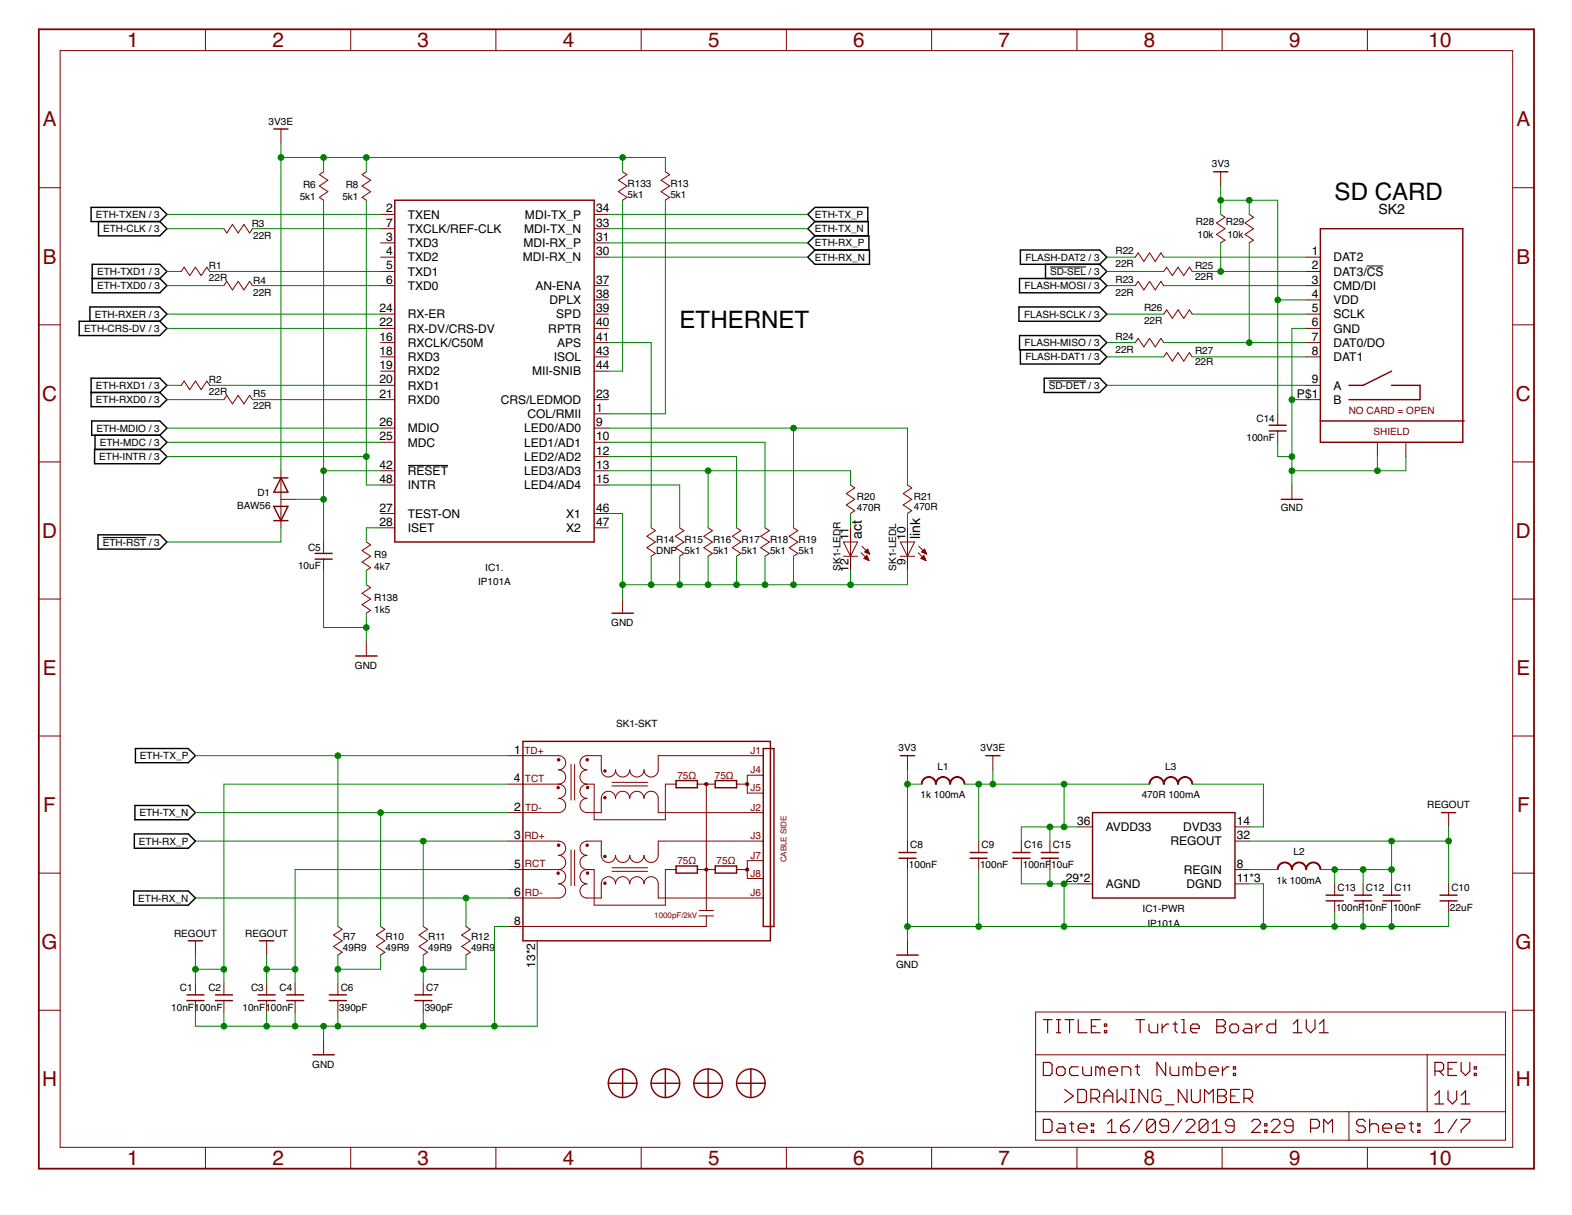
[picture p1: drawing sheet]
<svg xmlns="http://www.w3.org/2000/svg" width="279mm" height="216mm" viewBox="0 0 279 216" stroke-linecap="round" stroke-linejoin="round" font-family="sans-serif">
<path d="M186.6 47.4h6.4M242.9 47.3h3M186.4 67.7h6.6M18.3 95.5h7.7M72.5 82.7h7.1" fill="none" stroke="#000" stroke-width=".18"/>
<g fill="none" stroke="#000" stroke-width=".25">
<path d="M16.2 36.9h12.2l1.3 1.2-1.3 1.3h-12.2zM17.5 39.4v2.5h10.9l1.3-1.3-1.3-1.2M144.8 39.4l-1.2-1.3 1.2-1.2h9.4v2.5M144.8 39.4h9.5v2.5M144.8 39.4l-1.2 1.2 1.2 1.3M14.1 57.1h14.3l1.3 1.3-1.3 1.2h-14.3zM16 57.1v-2.6h12.4l1.3 1.3-1.3 1.3M16.4 47h12l1.3 1.2-1.3 1.3 1.3 1.3-1.3 1.2h-12zM16.4 49.5h12M143.6 45.7l1.2-1.3h9.7v2.6h-9.7zM144.8 41.9h9.6v2.5M144.8 41.9l-1.2 1.3 1.2 1.2"/>
<path d="M181.1 54.5h14.4l1.2 1.3-1.2 1.3h-14.4zM181.2 49.5h14.3l1.2 1.3-1.2 1.2h-14.3zM181.2 59.6h14.3l1.2 1.3-1.2 1.2h-14.3zM181.4 44.4h14.1l1.2 1.3-1.2 1.3h-14.1zM185.8 47v2.5M195.5 47l1.2 1.2-1.2 1.3M16.2 67.2h12.2l1.3 1.3-1.3 1.2 1.3 1.3-1.3 1.3h-12.2zM16.2 69.7h12.2M16.3 74.8h12.1l1.3 1.3-1.3 1.2h-12.1zM16.8 79.9h11.6l1.3 1.2-1.3 1.3h-11.6zM16.9 77.3v2.6M28.4 77.3l1.3 1.3-1.3 1.3"/>
<path d="M181.4 62.1v2.6h14.1l1.2-1.3-1.2-1.3M185.6 67.2h9.9l1.2 1.3-1.2 1.2h-9.9zM17.4 95h11l1.3 1.3-1.3 1.3h-11zM24.1 133h9.4l1.2 1.3-1.2 1.2h-9.4zM23.8 158.3h9.7l1.2 1.3-1.2 1.2h-9.7zM23.9 148.2h9.6l1.2 1.3-1.2 1.2h-9.6zM24 143.1h9.5l1.2 1.3-1.2 1.3h-9.5z"/>
</g>
<path d="M6.9 5.2h265.7v202.5h-265.7z" fill="none" stroke="#800000" stroke-width=".32"/>
<g fill="none" stroke="#800000" stroke-width=".18">
<path d="M10.7 9h258.2v194.9h-258.2zM36.5 5.2v3.8M62.3 5.2v3.8M88.1 5.2v3.8M114 5.2v3.8M139.8 5.2v3.8M165.6 5.2v3.8M191.4 5.2v3.8M217.2 5.2v3.8M243 5.2v3.8M6.9 33.4h3.8M49.9 22.9v2.6"/>
<path d="M57.5 30.5l-.7 .5 1.5 1-1.5 1 1.5 1.1-1.5 1 .7 .5M65.1 30.5l-.8 .5 1.6 1-1.6 1 1.6 1.1-1.6 1 .8 .5M67.6 38.1h2.6M105.6 38.1h2.5M110.7 30.5l.7 .5-1.5 1 1.5 1-1.5 1.1 1.5 1-.7 .5M118.3 30.5l.7 .5-1.5 1 1.5 1-1.5 1.1 1.5 1-.7 .5M217 38.1l.7 .5-1.5 1 1.5 1-1.5 1.1 1.5 1-.7 .5M217 30.5v2.5M222 38.1l.8 .5-1.5 1 1.5 1-1.5 1.1 1.5 1-.8 .5M268.9 33.4h3.7M6.9 57.7h3.8M32.2 48.2l.5-.7 1 1.5 1-1.5 1.1 1.5 1-1.5 .5 .7"/>
<path d="M39.8 50.8l.5-.8 1 1.5 1-1.5 1 1.5 1.1-1.5 .5 .8M39.8 40.6l.5 .8 1-1.5 1 1.5 1-1.5 1.1 1.5 .5-.8M67.6 40.6h2.6M67.6 43.2h2.6M67.6 45.7h2.6M67.6 48.2h2.6M67.6 50.8h2.6M67.6 55.8h2.6M67.6 58.4h2.6M105.6 40.6h2.5M105.6 43.2h2.5M105.6 45.7h2.5"/>
<path d="M105.6 50.8h2.5M105.6 55.8h2.5M105.6 58.4h2.5M105.6 53.3h2.5M201.8 50.8l.5-.8 1 1.5 1-1.5 1 1.5 1-1.5 .5 .8M201.8 45.7l.5-.8 1 1.6 1-1.6 1 1.6 1-1.6 .5 .8M206.8 48.2l.5-.7 1.1 1.5 1-1.5 1 1.5 1-1.5 .5 .7M206.8 55.8l.5-.7 1.1 1.5 1-1.5 1 1.5 1-1.5 .5 .7M232.2 45.7h2.5M232.2 48.2h2.5M232.2 50.8h2.5M232.2 55.8h2.5"/>
<path d="M232.2 58.4h2.5M232.2 53.3h2.5M268.9 57.7h3.7M32.2 68.5l.5-.8 1 1.5 1-1.5 1.1 1.5 1-1.5 .5 .8M39.8 71l.5-.7 1 1.5 1-1.5 1 1.5 1.1-1.5 .5 .7M67.6 60.9h2.6M67.6 63.4h2.6M67.6 66h2.6M67.6 68.5h2.6M67.6 71h2.6M67.6 76.1h2.6M67.6 78.6h2.6"/>
<path d="M105.6 60.9h2.5M105.6 63.4h2.5M105.6 66h2.5M105.6 71h2.5M105.6 76.1h2.5M105.6 78.6h2.5M105.6 73.5h2.5M201.8 60.9l.5-.8 1 1.5 1-1.5 1 1.5 1-1.5 .5 .8M206.8 63.4l.5-.7 1.1 1.5 1-1.5 1 1.5 1-1.5 .5 .7M227.1 73.5v2.1M227.1 76.6v2M232.2 60.9h2.5"/>
<path d="M232.2 63.4h2.5M232.2 68.5h2.5M232.2 71h2.5M244.8 78.6v2.5M249.9 78.6v2.5M6.9 82.1h3.8M49.9 83.7v10.1M49.9 88.7h2.6M57.5 96.3v2M57.5 99.4v2M65.1 96.3l.8 .5-1.6 1 1.6 1-1.6 1.1 1.6 1-.8 .5M67.6 91.2h2.6"/>
<path d="M67.6 93.8h2.6M67.6 86.2h2.6M67.6 83.7h2.6M105.6 91.2h2.5M105.6 93.8h2.5M105.6 86.2h2.5M105.6 81.1h2.5M105.6 83.7h2.5M115.7 93.8l.8 .5-1.5 1 1.5 1-1.5 1 1.5 1-.8 .5M120.8 93.8l.8 .5-1.6 1 1.6 1-1.6 1 1.6 1-.8 .5M125.9 93.8l.7 .5-1.5 1 1.5 1-1.5 1 1.5 1-.7 .5M130.9 93.8l.8 .5-1.5 1 1.5 1-1.5 1 1.5 1-.8 .5"/>
<path d="M136 93.8l.7 .5-1.5 1 1.5 1-1.5 1 1.5 1-.7 .5M141 93.8l.8 .5-1.5 1 1.5 1-1.5 1 1.5 1-.8 .5M149.9 96.3h2.5l-1.2 2.5zM149.9 98.8h2.5M151.2 86.2l.7 .5-1.5 1 1.5 1-1.5 1 1.5 1-.7 .5M151.2 93.8v7.6M153.1 98.2l1.4 1.4M153.2 97.1l1.4 1.4M153.6 99.2h.7M153.6 99.2l.9 .4M153.7 99.1h.5M153.7 98.1l.5-.5 .4 .9z"/>
<path d="M153.8 98h.6M153.8 98.1h.6M153.8 99h.4M153.8 99.3h.5M153.9 97.9h.4M153.9 98.9h.2M154 97.8h.3M154.1 98.7h.1M154.1 98.7l.4 .9M154.1 98.7l-.5 .5M154.1 98.3h.4M154.1 97.7h.1"/>
<path d="M154.1 99.5h.3M154.4 98.4h.1M154.4 99.6h.1M160 96.3h2.6l-1.3 2.5zM160 98.8h2.6M161.3 93.8v7.6M161.3 86.2l.8 .5-1.6 1 1.6 1-1.6 1 1.6 1-.8 .5M163.2 98.2l1.4 1.4M163.3 97.1l1.4 1.4M163.7 99.2l.9 .4M163.7 99.2h.7M163.8 98.1l.5-.5 .4 .9z"/>
<path d="M163.8 99.1h.6M163.9 98h.6M163.9 98.1h.7M163.9 99h.4M164 99.3h.5M164 97.9h.5M164.1 98.9h.2M164.1 97.8h.3M164.2 98.7h.1M164.2 98.7l.4 .9M164.2 98.7l-.5 .5M164.2 98.3h.4"/>
<path d="M164.3 97.7h.1M164.3 99.5h.2M164.5 98.4h.2M164.5 99.6h.1M229.6 86.2v2.5M268.9 82.1h3.7M6.9 106.4h3.8M65.1 114v2.6M65.1 103.9l.8 .5-1.6 1 1.6 1-1.6 1 1.6 1.1-.8 .5M110.7 106.4v2.6M268.9 106.4h3.7M6.9 130.8h3.8"/>
<path d="M90.4 139.3h2.5M90.4 134.3h8.9a1.26 1.26 0 0 1 1.3 1.2 1.26 1.26 0 0 1-1.3 1.3 1.27 1.27 0 0 1 1.3 1.3 1.27 1.27 0 0 1-1.3 1.2M92.9 139.3h6.4M99.3 139.3a1.26 1.26 0 0 1 1.3 1.3 1.26 1.26 0 0 1-1.3 1.3 1.27 1.27 0 0 1 1.3 1.2 1.27 1.27 0 0 1-1.3 1.3h-8.9M101.5 135.8v6.4M102.1 135.8v6.4M104.3 139.3a1.26 1.26 0 0 0-1.2 1.3 1.26 1.26 0 0 0 1.2 1.3 1.27 1.27 0 0 0-1.2 1.2 1.27 1.27 0 0 0 1.2 1.3h2.6v-2.5a1.27 1.27 0 0 1 1.2-1.3 1.27 1.27 0 0 1 1.3 1.3 1.26 1.26 0 0 1 1.3-1.3 1.26 1.26 0 0 1 1.2 1.3 1.27 1.27 0 0 1 1.3-1.3 1.27 1.27 0 0 1 1.3 1.3 1.26 1.26 0 0 1 1.2-1.3 1.26 1.26 0 0 1 1.3 1.3v2.5h18.7M104.3 139.3h1.3v6.4h12.7v-6.4h1.9M108.8 139h6.3M108.8 139.7h6.3M124 139.3h3.1M125.5 139.3v15.2"/>
<path d="M130.9 139.3h1.9M135.7 134.3h-18.7v2.5a1.26 1.26 0 0 1-1.3 1.3 1.26 1.26 0 0 1-1.2-1.3 1.27 1.27 0 0 1-1.3 1.3 1.27 1.27 0 0 1-1.3-1.3 1.26 1.26 0 0 1-1.2 1.3 1.26 1.26 0 0 1-1.3-1.3 1.27 1.27 0 0 1-1.3 1.3 1.27 1.27 0 0 1-1.2-1.3v-2.5h-2.6a1.26 1.26 0 0 0-1.2 1.2 1.26 1.26 0 0 0 1.2 1.3 1.27 1.27 0 0 0-1.2 1.3 1.27 1.27 0 0 0 1.2 1.2M135.7 137.8h-2.9v3.1h2.9M161.3 134.3v2.5M176.5 134.3v2.5M268.9 130.8h3.7M6.9 155.2h3.8M90.4 149.5h8.9a1.27 1.27 0 0 1 1.3 1.2 1.27 1.27 0 0 1-1.3 1.3 1.26 1.26 0 0 1 1.3 1.3 1.26 1.26 0 0 1-1.3 1.2M90.4 154.5h8.9M99.3 154.5a1.27 1.27 0 0 1 1.3 1.3 1.27 1.27 0 0 1-1.3 1.3 1.26 1.26 0 0 1 1.3 1.2 1.26 1.26 0 0 1-1.3 1.3h-8.9M101.5 151v6.4M102.1 151v6.4"/>
<path d="M104.3 154.5a1.27 1.27 0 0 0-1.2 1.3 1.27 1.27 0 0 0 1.2 1.3 1.26 1.26 0 0 0-1.2 1.2 1.26 1.26 0 0 0 1.2 1.3h2.6v-2.5a1.27 1.27 0 0 1 1.2-1.3 1.27 1.27 0 0 1 1.3 1.3 1.26 1.26 0 0 1 1.3-1.3 1.26 1.26 0 0 1 1.2 1.3 1.27 1.27 0 0 1 1.3-1.3 1.27 1.27 0 0 1 1.3 1.3 1.26 1.26 0 0 1 1.2-1.3 1.26 1.26 0 0 1 1.3 1.3v2.5h18.7M104.3 154.5h1.3v6.3h12.7v-6.3h1.9M108.8 154.2h6.3M108.8 154.8h6.3M124 154.5h3.1M125.5 154.8v7M130.9 154.5h1.9M135.7 149.5h-18.7v2.5a1.26 1.26 0 0 1-1.3 1.3 1.26 1.26 0 0 1-1.2-1.3 1.27 1.27 0 0 1-1.3 1.3 1.27 1.27 0 0 1-1.3-1.3 1.26 1.26 0 0 1-1.2 1.3 1.26 1.26 0 0 1-1.3-1.3 1.27 1.27 0 0 1-1.3 1.3 1.27 1.27 0 0 1-1.2-1.3v-2.5h-2.6a1.27 1.27 0 0 0-1.2 1.2 1.27 1.27 0 0 0 1.2 1.3 1.26 1.26 0 0 0-1.2 1.3 1.26 1.26 0 0 0 1.2 1.2M135.7 152.9h-2.9v3.2h2.9M161.3 149.5v2M161.3 152.5v2M173.9 149.5v2"/>
<path d="M173.9 152.5v2M181.5 149.5v2M181.5 152.5v2M186.6 149.5v2M186.6 152.5v2M191.7 157.1h2.5M191.7 146.9h2.5M219.5 157.1h2.5M219.5 146.9h2.5M219.5 149.5h2.5M219.5 154.5h2.5M237.2 157.1v2"/>
<path d="M242.3 157.1v2M247.3 157.1v2M257.5 144.4v2.5M257.5 157.1v2M268.9 155.2h3.7M6.9 179.5h3.8M34.7 167.2v2.5M34.7 174.8v2M34.7 177.8v2M39.8 174.8v2M39.8 177.8v2M47.4 167.2v2.5"/>
<path d="M47.4 174.8v2M47.4 177.8v2M52.5 174.8v2M52.5 177.8v2M60 164.6l.8 .5-1.5 1.1 1.5 1-1.5 1 1.5 1-.8 .5M60 174.8v2M60 177.8v2M67.6 164.6l.8 .5-1.5 1.1 1.5 1-1.5 1 1.5 1-.8 .5M75.2 164.6l.8 .5-1.5 1.1 1.5 1-1.5 1 1.5 1-.8 .5M75.2 174.8v2M75.2 177.8v2M82.8 164.6l.8 .5-1.5 1.1 1.5 1-1.5 1 1.5 1-.8 .5"/>
<path d="M95.5 167.2v2.5M124.3 161.8h2.5M124.3 162.8h2.5M125.5 162.8v1.8h-35.1M161.3 167.2v2.5M184.1 179.8h83.5v22.8h-83.5zM237.2 160.1v2M242.3 160.1v2M247.3 160.1v2M257.5 160.1v2M268.9 179.5h3.7M57.5 184.9v2.5"/>
<path d="M184.1 187.4h83.5M184.1 197.5h83.5M239.8 197.5v5.1M253.7 187.4v10.1M36.5 203.9v3.8M62.3 203.9v3.8M88.1 203.9v3.8M114 203.9v3.8M139.8 203.9v3.8M165.6 203.9v3.8M191.4 203.9v3.8M217.2 203.9v3.8"/>
<path d="M243 203.9v3.8"/>
</g>
<g fill="none" stroke="#800000" stroke-width=".21">
<path d="M185.4 188.8h1.2l.4 .4v1.5l-.4 .4h-1.2zM185.4 198.9h1.2l.4 .4v1.6l-.4 .3h-1.2zM185.4 181.2h1.6M186.2 181.2v2.3M187.8 189.9l.4-.3h.7l.4 .3v.8l-.4 .4h-.7l-.4-.4zM187.8 181.2h.7M187.8 183.5h.7M188.2 199.7h.7l.4 .4v1.1h-1.1l-.4-.3 .4-.4h1.1M188.2 181.2v2.3M189.2 193.6l1.6 1.2-1.6 1.1M189.3 181.2h1.6M190.1 199.7h.8"/>
<path d="M190.1 181.2v2.3M190.5 199.3v1.6l.4 .3M191.6 193.6h1.1l.4 .4v1.5l-.4 .4h-1.1zM191.6 181.2v2.3h1.6M191.6 189.6h-1.1l-.4 .3v.8l.4 .4h1.1M192.4 189.6v1.1l.4 .4h1.2v-1.5M193.9 195.2h1.2l.3-.4v-.8l-.3-.4h-1.2v2.3M194 199.7h.4v.4h-.4zM194 182.4h.8M194.7 195.2l.7 .7M195.5 181.2h-1.5v2.3h1.5M195.5 189.9l-.4-.3h-.3v1.5"/>
<path d="M195.5 189.9l.4-.3 .4 .3v1.2M195.5 189.9v1.2M196.2 195.9v-1.5l.8-.8 .8 .8v1.5M196.2 194.8h1.6M196.3 183.1h.4v.4h-.4zM196.3 182h.4v.4h-.4zM196.8 199.7l.8-.8v2.3M197.1 190.3h1.5v-.4l-.4-.3h-.7l-.4 .3v.8l.4 .4h.7M198.5 193.6v2.3l.8-.7 .8 .7v-2.3M199.4 191.1v-1.5h1.2l.4 .3v1.2M200.7 198.9l-.8 .4-.7 .8M200.9 195.9h.8"/>
<path d="M200.9 193.6h.8M201.3 193.6v2.3M201.7 189.6h.8M201.9 181.2h1.5M202.1 189.2v1.5l.4 .4M202.6 181.2v2.3M203 198.9l-1.5 2.3M204 193.6v2.3l-1.6-2.3v2.3M204.2 182v1.1l.4 .4h1.2v-1.5M205.4 199.3v1.6l-.4 .3h-.8l-.4-.3M205.4 199.3l-.4-.4h-.8l-.4 .4v1.6M205.4 199.3l-1.6 1.6"/>
<path d="M206.3 194l-.4-.4h-.8l-.3 .4v1.5l.3 .4h.8l.4-.4v-.7h-.8M206.5 182v1.5M207.1 196.3h1.5M207.2 188.8v2.3l-1.6-2.3v2.3M207.7 182h-.4l-.8 .8M208 189.6v1.1l.3 .4h1.2v-1.5M208.5 182h.8M208.9 181.6v1.5l.4 .4M210 198.9l-1.5 2.3M210 181.2h.4v2.3M210 183.5h.8M210.8 199.3l.4-.4h.8l.4 .4v.4l-1.6 1.5h1.6"/>
<path d="M211 193.6v2.3l-1.6-2.3v2.3M211.1 189.9l-.4-.3h-.4v1.5M211.1 189.9v1.2M211.1 189.9l.4-.3 .3 .3v1.2M211.6 182.8h1.5v-.4l-.3-.4h-.8l-.4 .4v.7l.4 .4h.8M211.8 193.6v1.9l.4 .4h.7l.4-.4v-1.9M212.6 188.8v2.3h1.2l.4-.4v-.8l-.4-.3h-1.2M214.1 195.9v-2.3l.8 .8 .7-.8v2.3M214.7 199.3v1.6l-.4 .3h-.8l-.4-.3M214.7 199.3l-.4-.4h-.8l-.4 .4v1.6M214.7 199.3l-1.6 1.6M214.9 190.3h1.6v-.4l-.4-.3h-.8l-.4 .3v.8l.4 .4h.8"/>
<path d="M215.5 199.7l.7-.8v2.3M216.3 181.2h1.1l.4 .4v.4l-.4 .4 .4 .4v.3l-.4 .4h-1.1zM216.3 182.4h1.1M216.4 193.6h1.2l.4 .4v.4l-.4 .4 .4 .4v.3l-.4 .4h-1.2zM216.4 194.8h1.2M217.3 189.6v1.5M218.4 189.6h-.3l-.8 .7M218.6 182.4l.4-.4h.8l.3 .4v.7l-.3 .4h-.8l-.4-.4zM218.7 194.8h.8M219.2 190.7h.4v.4h-.4zM219.2 189.6h.4v.3h-.4zM220.3 193.6h-1.6v2.3h1.6"/>
<path d="M221.1 195.2h1.1l.4-.4v-.8l-.4-.4h-1.1v2.3M221.3 182h.8l.4 .4v1.1h-1.2l-.4-.4 .4-.3h1.2M221.8 195.2l.8 .7M222.5 199.3l.3-.4h.8l.4 .4v.4l-1.5 1.5h1.5M223.2 182v1.5M224.4 182h-.4l-.8 .8M224.8 199.7h.4v.4h-.4zM226 199.3l.3-.4h.8l.4 .4v.4l-1.5 1.5h1.5M226.7 181.2v2.3h-1.1l-.4-.4v-.7l.4-.4h1.1M229.8 183.5h1.6M229.8 182l.8-.8v2.3M232.2 181.2v1.6l.8 .7 .7-.7v-1.6"/>
<path d="M234.5 182l.8-.8v2.3M234.5 183.5h1.6M242.7 199.3l-.4-.4h-.8l-.4 .4v.4l.4 .4h.8l.4 .4v.4l-.4 .3h-.8l-.4-.3M243.4 198.9v2.3M250.4 199.7h.8M250.8 199.3v1.6l.4 .3M252 199.7h.4v.4h-.4zM255 199.7l.8-.8v2.3M255 194.6l.8-.8v2.4M255 190.3h1.2l.4-.4v-.7l-.4-.4h-1.2v2.3M255 196.2h1.6M255.8 190.3l.8 .8"/>
<path d="M257.4 193.8v1.6l.7 .8 .8-.8v-1.6M257.4 189.9h.7M258.9 198.9l-1.5 2.3M258.9 188.8h-1.5v2.3h1.5M259.7 198.9h1.5v.4l-1.5 1.6v.3M259.7 188.8v1.5l.8 .8 .7-.8v-1.5M259.7 196.2h1.5M259.7 194.6l.8-.8v2.4M262 190.7h.4v.4h-.4zM262 189.6h.4v.3h-.4zM191.6 200.5h1.6v-.4l-.4-.4h-.8l-.4 .4v.8l.4 .3h.8M194 200.9h.4v.3h-.4z"/>
<path d="M196.8 201.2h1.6M199.2 200.1h1.1l.4 .4v.4l-.4 .3h-.8l-.3-.3zM207.7 200.1h-1.2l-.4-.4v-.4l.4-.4h.8l.4 .4v1.6l-.4 .3h-.8l-.4-.3M215.5 201.2h1.5M219.4 200.1h-1.2l-.4-.4v-.4l.4-.4h.8l.4 .4v1.6l-.4 .3h-.8l-.4-.3M224.8 200.9h.4v.3h-.4zM229.8 200.1h-1.1l-.4-.4v-.4l.4-.4h.7l.4 .4v1.6l-.4 .3h-.7l-.4-.3M232.9 200.5h1.2l.4-.4v-.8l-.4-.4h-1.2v2.3M235.3 201.2v-2.3l.8 .8 .7-.8v2.3M243.4 200.1l.4-.4h.8l.4 .4v1.1M245.8 200.5h1.5v-.4l-.4-.4h-.7l-.4 .4v.8l.4 .3h.7M248.1 200.5h1.6v-.4l-.4-.4h-.8l-.4 .4v.8l.4 .3h.8"/>
<path d="M252 200.9h.4v.3h-.4zM255 201.2h1.6"/>
</g>
<g fill="none" stroke="#800000" stroke-width=".25">
<path d="M48.7 22.9h2.5M70.2 35.6h35.4v60.7h-35.4zM215.7 30.5h2.5M234.7 40.6h25.3v38h-25.3zM225.6 76.6h3M225.6 75.6h3M234.7 74.8h25.5M247.3 68.5h5.1v2.5h-12.6M247.3 66l-5 2.5h-2.5M48.7 90h2.5l-1.3 2.5zM48.7 92.5h2.5M48.7 84.9h2.5"/>
<path d="M49.9 84.9l1.3 2.6h-2.5zM56 99.4h3M56 98.3h3M227.7 88.7h3.8M63.2 116.6h3.8M108.8 109h3.8M92.9 131.7h44v35.5h-44zM120.2 138.7h3.8v1.3h-3.8zM127.1 138.7h3.8v1.3h-3.8zM135.7 133h1.9v31.6h-1.9zM160 134.3h2.6M175.2 134.3h2.5"/>
<path d="M120.2 153.9h3.8v1.3h-3.8zM127.1 153.9h3.8v1.3h-3.8zM159.8 152.5h3M159.8 151.5h3M172.4 152.5h3.1M172.4 151.5h3.1M180 152.5h3M180 151.5h3M185.1 152.5h3M185.1 151.5h3M194.2 144.4h25.3v15.2h-25.3zM235.7 159.1h3"/>
<path d="M240.7 159.1h3.1M245.8 159.1h3.1M255.9 159.1h3.1M256.2 144.4h2.5M33.2 177.8h3.1M33.2 176.8h3.1M33.5 167.2h2.5M38.3 177.8h3M38.3 176.8h3M45.9 177.8h3M45.9 176.8h3M46.1 167.2h2.6"/>
<path d="M50.9 177.8h3.1M50.9 176.8h3.1M58.5 177.8h3.1M58.5 176.8h3.1M73.7 177.8h3.1M73.7 176.8h3.1M159.4 169.7h3.8M235.7 160.1h3M240.7 160.1h3.1M245.8 160.1h3.1M255.9 160.1h3.1M55.6 187.4h3.8"/>
<path d="M108.1 192.5h5.1M110.7 189.9v5.1M115.7 192.5h5.1M118.3 189.9v5.1M123.3 192.5h5.1M125.9 189.9v5.1M130.9 192.5h5.1M133.5 189.9v5.1"/>
<circle cx="110.7" cy="192.5" r="2.54"/>
<circle cx="118.3" cy="192.5" r="2.54"/>
<circle cx="125.9" cy="192.5" r="2.54"/>
<circle cx="133.5" cy="192.5" r="2.54"/>
</g>
<g fill="#800000" stroke="#800000" stroke-width=".18">
<path d="M204.6 138.4a1.35 1.35 0 0 1 1.5-.3 1.35 1.35 0 0 1 .8 1.2h-.1a1.2 1.2 0 0 0-1.2-1.2 1.2 1.2 0 0 0-1.2 1.2h-.2l.1-.4z" fill-rule="evenodd"/>
<path d="M207.2 138.4a1.34 1.34 0 0 1 1.4-.3 1.34 1.34 0 0 1 .8 1.2h-.1a1.19 1.19 0 0 0-1.2-1.2 1.19 1.19 0 0 0-1.2 1.2h-.1v-.4z" fill-rule="evenodd"/>
<path d="M209.7 138.4a1.35 1.35 0 0 1 1.4-.3 1.35 1.35 0 0 1 .9 1.2h-.2a1.2 1.2 0 0 0-1.2-1.2 1.2 1.2 0 0 0-1.2 1.2h-.1l.1-.4z" fill-rule="evenodd"/>
<path d="M169.2 138.4a1.35 1.35 0 0 1 1.5-.3 1.35 1.35 0 0 1 .8 1.2h-.2a1.2 1.2 0 0 0-1.2-1.2 1.2 1.2 0 0 0-1.1 1.2h-.2l.1-.4z" fill-rule="evenodd"/>
<path d="M166.7 138.4a1.34 1.34 0 0 1 1.4-.3 1.34 1.34 0 0 1 .9 1.2h-.2a1.19 1.19 0 0 0-1.2-1.2 1.19 1.19 0 0 0-1.2 1.2h-.1v-.1z" fill-rule="evenodd"/>
<path d="M164.1 138.4a1.35 1.35 0 0 1 1.5-.3 1.35 1.35 0 0 1 .8 1.2h-.1a1.19 1.19 0 0 0-1.2-1.2 1.19 1.19 0 0 0-1.2 1.2h-.2l.1-.4z" fill-rule="evenodd"/>
<path d="M227.4 153.6a1.35 1.35 0 0 1 1.5-.3 1.35 1.35 0 0 1 .8 1.2h-.1a1.2 1.2 0 0 0-1.2-1.2 1.2 1.2 0 0 0-1.2 1.2h-.2l.1-.4z" fill-rule="evenodd"/>
<path d="M229.9 153.6a1.34 1.34 0 0 1 1.5-.3 1.34 1.34 0 0 1 .8 1.2h-.1a1.19 1.19 0 0 0-1.2-1.2 1.19 1.19 0 0 0-1.2 1.2h-.1v-.4z" fill-rule="evenodd"/>
<path d="M232.5 153.6a1.34 1.34 0 0 1 1.4-.3 1.34 1.34 0 0 1 .9 1.2h-.2a1.2 1.2 0 0 0-1.2-1.2 1.2 1.2 0 0 0-1.2 1.2h-.1v-.4z" fill-rule="evenodd"/>
<path d="M107.4 156.8h.3v.3h-.3z" fill-rule="evenodd"/>
<path d="M99 155h.4v.3h-.4z" fill-rule="evenodd"/>
<path d="M104.3 155h.3v.3h-.3z" fill-rule="evenodd"/>
<path d="M107.4 141.6h.3v.3h-.3z" fill-rule="evenodd"/>
<path d="M107.4 136.8h.3v.4h-.3z" fill-rule="evenodd"/>
<path d="M99 139.8h.4v.3h-.4z" fill-rule="evenodd"/>
<path d="M104.3 139.8h.3v.3h-.3z" fill-rule="evenodd"/>
<path d="M104.2 134.9h.3v.3h-.3z" fill-rule="evenodd"/>
<path d="M104.2 150h.3v.3h-.3z" fill-rule="evenodd"/>
<path d="M125.3 139.1h.4l.1 .3-.3 .2-.3-.3h.4h-.4z" fill-rule="evenodd"/>
<path d="M132.6 139.1h.3l.2 .3-.3 .2-.3-.3h.3h-.3z" fill-rule="evenodd"/>
<path d="M125.3 154.3h.4l.1 .3-.1 .2-.4-.1-.1-.2h.4h-.4z" fill-rule="evenodd"/>
<path d="M132.6 154.3h.3l.2 .3-.2 .2-.3-.1-.1-.2h.3h-.3z" fill-rule="evenodd"/>
<circle cx="107.5" cy="152.2" r=".23"/>
<circle cx="99.3" cy="150.2" r=".23"/>
<circle cx="99.3" cy="135" r=".23"/>
</g>
<g fill="none" stroke="#008000" stroke-width=".18">
<path d="M29.7 38.1h37.9M49.9 25.5v58.2M49.9 28h68.4v2.5M57.5 28v2.5M57.5 35.6v60.7M65.1 28v2.5M65.1 35.6v50.6h2.5M108.1 38.1h35.5M110.7 28v2.5M110.7 35.6v30.4h-2.6M118.3 35.6v37.9h-10.2M217 35.6h10.1v37.9"/>
<path d="M217 33v5.1M222 35.6v2.5M29.7 58.4h37.9M29.7 40.6h10.1M29.7 55.8h37.9M29.7 50.8h10.1M29.7 48.2h2.5M37.3 48.2h30.3M44.9 40.6h22.7M44.9 50.8h22.7M108.1 45.7h35.5M108.1 40.6h35.5"/>
<path d="M108.1 43.2h35.5M196.7 45.7h5.1M196.7 55.8h10.1M196.7 50.8h5.1M196.7 48.2h10.1M206.8 45.7h25.4M206.8 50.8h25.4M211.9 55.8h20.3M211.9 48.2h20.3M217 43.2v5M222 43.2v17.7M227.1 53.3h5.1"/>
<path d="M232.2 58.4h-2.6v27.8M29.7 71h10.1M29.7 76.1h37.9M29.7 78.6h37.9M29.7 68.5h2.5M37.3 68.5h30.3M44.9 71h22.7M108.1 78.6h27.9v15.2M108.1 60.9h7.6v32.9M108.1 76.1h53.2v10.1M141 76.1v17.7M196.7 68.5h35.5"/>
<path d="M196.7 60.9h5.1M196.7 63.4h10.1M206.8 60.9h25.4M211.9 63.4h20.3M227.1 78.6v2.5h2.5M229.6 71h2.6M29.7 81.1h35.4M49.9 93.8v2.5h-20.2M52.5 88.7h5M57.5 83.7h10.1M67.6 93.8h-2.5v2.5M108.1 91.2h2.6v15.2"/>
<path d="M108.1 86.2h12.7v7.6M108.1 81.1h22.8v12.7M108.1 83.7h43.1v2.5M115.7 98.8v5.1M120.8 98.8v5.1M125.9 83.7v10.1M125.9 98.8v5.1M130.9 98.8v5.1M136 98.8v5.1M141 98.8v5.1M151.2 91.2v2.6M161.3 91.2v2.6"/>
<path d="M244.8 81.1v2.6M249.9 81.1v2.6h-20.3M57.5 101.4v10.1h7.6M65.1 101.4v2.5M65.1 109v5M151.2 101.4v2.5M161.3 101.4v2.5h-50.6M34.7 134.3h55.7M60 134.3v30.3M90.4 139.3h-50.6v35.5M161.3 136.8v12.7M161.3 139.3h2.5"/>
<path d="M171.4 139.3h32.9M173.9 139.3v10.2M176.5 136.8v2.5M189.1 139.3v7.6M211.9 139.3h12.7v7.6h-2.6M34.7 159.6h55.7M34.7 144.4h55.7M34.7 149.5h55.7M67.6 144.4v20.2M75.2 149.5v15.1M82.8 159.6v5M90.4 154.5h-37.9v20.3"/>
<path d="M161.3 154.5v12.7M173.9 154.5v10.1M181.5 154.5v2.6h10.2M186.6 146.9v2.6M186.6 154.5v2.6M189.1 157.1v7.5M191.7 146.9h-10.2v2.6M222 157.1h2.6v7.5M222 149.5h35.5M222 154.5h5.1M234.7 154.5h12.6M237.2 154.5v2.6"/>
<path d="M242.3 154.5v2.6M247.3 149.5v7.6M257.5 146.9v10.2M34.7 169.7v5.1M34.7 172.2h5.1M39.8 179.8v2.6M47.4 169.7v5.1M47.4 179.8v2.6M47.4 172.2h5.1M52.5 179.8v2.6M60 169.7v5.1M60 179.8v2.6"/>
<path d="M67.6 169.7v2.5h-7.6M75.2 169.7v5.1M75.2 179.8v2.6M82.8 169.7v2.5h-7.6M90.4 164.6h-2.5v17.8M95.5 169.7v12.7h-60.8v-2.6M237.2 162.1v2.5M242.3 162.1v2.5M247.3 162.1v2.5M257.5 162.1v2.5h-96.2M57.5 182.4v2.5"/>
</g>
<g fill="#008000" stroke="#008000" stroke-width=".18">
<circle cx="110.7" cy="103.9" r=".51"/>
<circle cx="120.8" cy="103.9" r=".51"/>
<circle cx="125.9" cy="103.9" r=".51"/>
<circle cx="130.9" cy="103.9" r=".51"/>
<circle cx="136" cy="103.9" r=".51"/>
<circle cx="115.7" cy="103.9" r=".51"/>
<circle cx="141" cy="103.9" r=".51"/>
<circle cx="151.2" cy="103.9" r=".51"/>
<circle cx="65.1" cy="111.5" r=".51"/>
<circle cx="161.3" cy="164.6" r=".51"/>
<circle cx="173.9" cy="164.6" r=".51"/>
<circle cx="186.6" cy="157.1" r=".51"/>
<circle cx="247.3" cy="164.6" r=".51"/>
<circle cx="242.3" cy="164.6" r=".51"/>
<circle cx="237.2" cy="164.6" r=".51"/>
<circle cx="224.6" cy="164.6" r=".51"/>
<circle cx="189.1" cy="157.1" r=".51"/>
<circle cx="189.1" cy="164.6" r=".51"/>
<circle cx="60" cy="182.4" r=".51"/>
<circle cx="75.2" cy="182.4" r=".51"/>
<circle cx="52.5" cy="182.4" r=".51"/>
<circle cx="57.5" cy="182.4" r=".51"/>
<circle cx="47.4" cy="182.4" r=".51"/>
<circle cx="39.8" cy="182.4" r=".51"/>
<circle cx="87.9" cy="182.4" r=".51"/>
<circle cx="229.6" cy="81.1" r=".51"/>
<circle cx="244.8" cy="83.7" r=".51"/>
<circle cx="229.6" cy="83.7" r=".51"/>
<circle cx="229.6" cy="71" r=".51"/>
<circle cx="82.8" cy="159.6" r=".51"/>
<circle cx="60" cy="134.3" r=".51"/>
<circle cx="67.6" cy="144.4" r=".51"/>
<circle cx="75.2" cy="149.5" r=".51"/>
<circle cx="161.3" cy="139.3" r=".51"/>
<circle cx="217" cy="35.6" r=".51"/>
<circle cx="227.1" cy="53.3" r=".51"/>
<circle cx="222" cy="35.6" r=".51"/>
<circle cx="57.5" cy="83.7" r=".51"/>
<circle cx="57.5" cy="88.7" r=".51"/>
<circle cx="125.9" cy="83.7" r=".51"/>
<circle cx="141" cy="76.1" r=".51"/>
<circle cx="65.1" cy="81.1" r=".51"/>
<circle cx="49.9" cy="28" r=".51"/>
<circle cx="57.5" cy="28" r=".51"/>
<circle cx="65.1" cy="28" r=".51"/>
<circle cx="110.7" cy="28" r=".51"/>
<circle cx="173.9" cy="139.3" r=".51"/>
<circle cx="189.1" cy="146.9" r=".51"/>
<circle cx="186.6" cy="146.9" r=".51"/>
<circle cx="189.1" cy="139.3" r=".51"/>
<circle cx="176.5" cy="139.3" r=".51"/>
<circle cx="75.2" cy="172.2" r=".51"/>
<circle cx="60" cy="172.2" r=".51"/>
<circle cx="247.3" cy="149.5" r=".51"/>
<circle cx="247.3" cy="154.5" r=".51"/>
<circle cx="242.3" cy="154.5" r=".51"/>
<circle cx="237.2" cy="154.5" r=".51"/>
<circle cx="257.5" cy="149.5" r=".51"/>
<circle cx="39.8" cy="172.2" r=".51"/>
<circle cx="34.7" cy="172.2" r=".51"/>
<circle cx="52.5" cy="172.2" r=".51"/>
<circle cx="47.4" cy="172.2" r=".51"/>
<circle cx="217" cy="48.2" r=".51"/>
<circle cx="222" cy="60.9" r=".51"/>
</g>
<g font-size="4.3">
<text x="237.2" y="35.6">SD CARD</text>
<text x="120.8" y="58.4">ETHERNET</text>
</g>
<g font-size="3.7" fill="#800000">
<text x="22.6" y="8.4">1</text>
<text x="48.4" y="8.4">2</text>
<text x="74.2" y="8.4">3</text>
<text x="100" y="8.4">4</text>
<text x="125.8" y="8.4">5</text>
<text x="151.7" y="8.4">6</text>
<text x="177.5" y="8.4">7</text>
<text x="203.3" y="8.4">8</text>
<text x="229.1" y="8.4">9</text>
<text x="253.9" y="8.4">10</text>
<text x="7.6" y="22.5">A</text>
<text x="269.5" y="22.5">A</text>
<text x="7.6" y="46.8">B</text>
<text x="269.5" y="46.8">B</text>
<text x="7.5" y="71.2">C</text>
<text x="269.4" y="71.2">C</text>
<text x="7.5" y="95.5">D</text>
<text x="269.4" y="95.5">D</text>
<text x="7.6" y="119.9">E</text>
<text x="269.5" y="119.9">E</text>
<text x="7.7" y="144.3">F</text>
<text x="269.6" y="144.3">F</text>
<text x="7.4" y="168.6">G</text>
<text x="269.3" y="168.6">G</text>
<text x="7.5" y="193">H</text>
<text x="269.4" y="193">H</text>
<text x="22.6" y="207.1">1</text>
<text x="48.4" y="207.1">2</text>
<text x="74.2" y="207.1">3</text>
<text x="100" y="207.1">4</text>
<text x="125.8" y="207.1">5</text>
<text x="151.7" y="207.1">6</text>
<text x="177.5" y="207.1">7</text>
<text x="203.3" y="207.1">8</text>
<text x="229.1" y="207.1">9</text>
<text x="253.9" y="207.1">10</text>
</g>
<g font-size="2.5">
<text x="245" y="38.1">SK2</text>
<text x="153.2" y="95.8" transform="rotate(-90 153.2 95.8)">act</text>
<text x="163.6" y="95.8" transform="rotate(-90 163.6 95.8)">link</text>
</g>
<g font-size="2.1">
<text x="68.6" y="37.8">2</text>
<text x="68.6" y="40.3">7</text>
<text x="72.5" y="38.9">TXEN</text>
<text x="72.5" y="41.4">TXCLK/REF-CLK</text>
<text x="93.2" y="41.4">MDI-TX_N</text>
<text x="93.3" y="38.9">MDI-TX_P</text>
<text x="106" y="37.8">34</text>
<text x="106" y="40.3">33</text>
<text x="68.6" y="42.8">3</text>
<text x="68.6" y="45.3">4</text>
<text x="68.6" y="47.9">5</text>
<text x="72.5" y="43.9">TXD3</text>
<text x="72.5" y="46.5">TXD2</text>
<text x="92.9" y="46.5">MDI-RX_N</text>
<text x="93.1" y="43.9">MDI-RX_P</text>
<text x="106" y="42.8">31</text>
<text x="106" y="45.3">30</text>
<text x="233.1" y="45.3">1</text>
<text x="233.1" y="47.9">2</text>
<text x="237" y="46.5">DAT2</text>
<text x="68.6" y="50.4">6</text>
<text x="72.5" y="49">TXD1</text>
<text x="72.5" y="51.5">TXD0</text>
<text x="95.2" y="51.5">AN-ENA</text>
<text x="106" y="50.4">37</text>
<text x="106" y="52.9">38</text>
<text x="233.1" y="50.4">3</text>
<text x="233.1" y="52.9">4</text>
<text x="237" y="51.5">CMD/DI</text>
<text x="237" y="49">DAT3/CS</text>
<text x="67.4" y="55.5">24</text>
<text x="67.4" y="58">22</text>
<text x="72.5" y="56.6">RX-ER</text>
<text x="72.5" y="59.1">RX-DV/CRS-DV</text>
<text x="97.5" y="59.1">RPTR</text>
<text x="97.7" y="54.1">DPLX</text>
<text x="98.9" y="56.6">SPD</text>
<text x="106" y="55.5">39</text>
<text x="106" y="58">40</text>
<text x="233.1" y="55.5">5</text>
<text x="233.1" y="58">6</text>
<text x="237" y="54.1">VDD</text>
<text x="237" y="56.6">SCLK</text>
<text x="237" y="59.1">GND</text>
<text x="67.4" y="60.5">16</text>
<text x="67.4" y="63.1">18</text>
<text x="67.4" y="65.6">19</text>
<text x="72.5" y="61.6">RXCLK/C50M</text>
<text x="72.5" y="64.2">RXD3</text>
<text x="98.4" y="64.2">ISOL</text>
<text x="99" y="61.6">APS</text>
<text x="106" y="60.5">41</text>
<text x="106" y="63.1">43</text>
<text x="106" y="65.6">44</text>
<text x="233.1" y="60.5">7</text>
<text x="233.1" y="63.1">8</text>
<text x="237" y="61.6">DAT0/DO</text>
<text x="237" y="64.2">DAT1</text>
<text x="67.4" y="68.1">20</text>
<text x="67.4" y="70.7">21</text>
<text x="72.5" y="66.7">RXD2</text>
<text x="72.5" y="69.2">RXD1</text>
<text x="72.5" y="71.8">RXD0</text>
<text x="89" y="71.8">CRS/LEDMOD</text>
<text x="94.6" y="66.7">MII-SNIB</text>
<text x="106" y="70.7">23</text>
<text x="230.5" y="70.7">P$1</text>
<text x="233.1" y="68.1">9</text>
<text x="237" y="69.2">A</text>
<text x="237" y="71.8">B</text>
<text x="67.4" y="75.7">26</text>
<text x="72.5" y="76.8">MDIO</text>
<text x="93.2" y="76.8">LED0/AD0</text>
<text x="93.8" y="74.3">COL/RMII</text>
<text x="106" y="73.2">1</text>
<text x="106" y="75.7">9</text>
<text x="67.4" y="78.2">25</text>
<text x="67.4" y="83.3">42</text>
<text x="72.5" y="79.4">MDC</text>
<text x="93.2" y="79.4">LED1/AD1</text>
<text x="93.2" y="81.9">LED2/AD2</text>
<text x="106" y="78.2">10</text>
<text x="106" y="80.8">12</text>
<text x="106" y="83.3">13</text>
<text x="67.4" y="85.8">48</text>
<text x="72.5" y="87">INTR</text>
<text x="72.5" y="84.4">RESET</text>
<text x="93.2" y="84.4">LED3/AD3</text>
<text x="93.2" y="87">LED4/AD4</text>
<text x="106" y="85.8">15</text>
<text x="67.4" y="90.9">27</text>
<text x="67.4" y="93.4">28</text>
<text x="72.5" y="92">TEST-ON</text>
<text x="72.5" y="94.5">ISET</text>
<text x="100.7" y="92">X1</text>
<text x="100.7" y="94.5">X2</text>
<text x="106" y="90.9">46</text>
<text x="106" y="93.4">47</text>
<text x="150.8" y="96" transform="rotate(-90 150.8 96)">11</text>
<text x="160.9" y="96" transform="rotate(-90 160.9 96)">10</text>
<text x="150.8" y="101.6" transform="rotate(-90 150.8 101.6)">12</text>
<text x="160.9" y="100.4" transform="rotate(-90 160.9 100.4)">9</text>
<text x="91.4" y="133.9">1</text>
<text x="91.3" y="139">4</text>
<text x="91.4" y="149.1">3</text>
<text x="91.4" y="144">2</text>
<text x="191.5" y="146.6">36</text>
<text x="196.5" y="147.7">AVDD33</text>
<text x="210.3" y="147.7">DVD33</text>
<text x="219.9" y="146.6">14</text>
<text x="219.9" y="149.1">32</text>
<text x="91.4" y="154.2">5</text>
<text x="208" y="150.2">REGOUT</text>
<text x="210.4" y="155.3">REGIN</text>
<text x="219.9" y="154.2">8</text>
<text x="91.4" y="159.2">6</text>
<text x="189.4" y="156.7">29*2</text>
<text x="196.5" y="157.8">AGND</text>
<text x="210.9" y="157.8">DGND</text>
<text x="219.9" y="156.7">11*3</text>
<text x="91.4" y="164.3">8</text>
<text x="95.1" y="171.9" transform="rotate(-90 95.1 171.9)">13*2</text>
</g>
<g font-size="1.8">
<text x="47.7" y="22.2">3V3E</text>
<text x="215.4" y="29.8">3V3</text>
<text x="53.3" y="35.5">5k1</text>
<text x="53.9" y="33.4">R6</text>
<text x="60.9" y="35.5">5k1</text>
<text x="61.5" y="33.4">R8</text>
<text x="111.6" y="35.2">5k1</text>
<text x="111.6" y="33.2">R133</text>
<text x="119.1" y="35.2">5k1</text>
<text x="119.1" y="33.2">R13</text>
<text x="17" y="38.7">ETH-TXEN / 3</text>
<text x="18.3" y="41.3">ETH-CLK / 3</text>
<text x="44.7" y="40.3">R3</text>
<text x="144.8" y="38.7">ETH-TX_P</text>
<text x="144.8" y="41.3">ETH-TX_N</text>
<text x="212.6" y="40">R28</text>
<text x="217.9" y="40">R29</text>
<text x="37.1" y="47.9">R1</text>
<text x="45" y="42.5">22R</text>
<text x="144.8" y="46.3">ETH-RX_N</text>
<text x="144.8" y="43.8">ETH-RX_P</text>
<text x="182.2" y="46.3">FLASH-DAT2 / 3</text>
<text x="198.3" y="47.5">22R</text>
<text x="198.3" y="45.2">R22</text>
<text x="212.4" y="47.7">R25</text>
<text x="212.8" y="42.3">10k</text>
<text x="218.2" y="42.3">10k</text>
<text x="17.3" y="51.4">ETH-TXD0 / 3</text>
<text x="17.3" y="48.9">ETH-TXD1 / 3</text>
<text x="37.1" y="49.9">22R</text>
<text x="45" y="52.7">22R</text>
<text x="45" y="50.4">R4</text>
<text x="182.1" y="51.4">FLASH-MOSI / 3</text>
<text x="186.6" y="48.9">SD-SEL / 3</text>
<text x="198.3" y="52.5">22R</text>
<text x="198.3" y="50.3">R23</text>
<text x="212.4" y="49.7">22R</text>
<text x="15" y="59">ETH-CRS-DV / 3</text>
<text x="16.9" y="56.5">ETH-RXER / 3</text>
<text x="182" y="56.5">FLASH-SCLK / 3</text>
<text x="203.3" y="57.6">22R</text>
<text x="203.3" y="55.3">R26</text>
<text x="182.1" y="61.5">FLASH-MISO / 3</text>
<text x="182.2" y="64.1">FLASH-DAT1 / 3</text>
<text x="198.3" y="62.7">22R</text>
<text x="198.3" y="60.4">R24</text>
<text x="212.4" y="64.9">22R</text>
<text x="212.4" y="62.9">R27</text>
<text x="17" y="71.6">ETH-RXD0 / 3</text>
<text x="17" y="69.1">ETH-RXD1 / 3</text>
<text x="37.1" y="70.1">22R</text>
<text x="37.1" y="68.1">R2</text>
<text x="45" y="70.6">R5</text>
<text x="186.4" y="69.1">SD-DET / 3</text>
<text x="17.2" y="76.7">ETH-MDIO / 3</text>
<text x="45" y="72.7">22R</text>
<text x="223.3" y="75.1">C14</text>
<text x="17.6" y="81.8">ETH-INTR / 3</text>
<text x="17.7" y="79.2">ETH-MDC / 3</text>
<text x="221.5" y="78.3">100nF</text>
<text x="45.7" y="88.2">D1</text>
<text x="152.3" y="88.9">R20</text>
<text x="162.4" y="88.9">R21</text>
<text x="42.1" y="90.5">BAW56</text>
<text x="152.3" y="90.9">470R</text>
<text x="162.4" y="90.6">470R</text>
<text x="227.6" y="90.7">GND</text>
<text x="18.3" y="96.9">ETH-RST / 3</text>
<text x="53" y="101.1">10uF</text>
<text x="54.7" y="97.8">C5</text>
<text x="66.5" y="101.3">4k7</text>
<text x="66.5" y="99.2">R9</text>
<text x="86.3" y="101.4">IC1.</text>
<text x="116.6" y="98.5">DNP</text>
<text x="116.6" y="96.4">R14</text>
<text x="121.7" y="98.5">5k1</text>
<text x="121.7" y="96.4">R15</text>
<text x="126.7" y="98.5">5k1</text>
<text x="126.7" y="96.4">R16</text>
<text x="131.8" y="98.5">5k1</text>
<text x="131.8" y="96.4">R17</text>
<text x="136.9" y="98.5">5k1</text>
<text x="136.9" y="96.4">R18</text>
<text x="141.9" y="98.5">5k1</text>
<text x="141.9" y="96.4">R19</text>
<text x="149.4" y="101.4" transform="rotate(-90 149.4 101.4)">SK1-LEDR</text>
<text x="159.3" y="101.4" transform="rotate(-90 159.3 101.4)">SK1-LEDL</text>
<text x="66.5" y="106.8">R138</text>
<text x="85" y="103.9">IP101A</text>
<text x="66.5" y="108.8">1k5</text>
<text x="108.6" y="111.2">GND</text>
<text x="63.1" y="118.8">GND</text>
<text x="109.5" y="129.2">SK1-SKT</text>
<text x="24.9" y="134.9">ETH-TX_P</text>
<text x="159.7" y="133.5">3V3</text>
<text x="166.6" y="136.8">L1</text>
<text x="174.3" y="133.5">3V3E</text>
<text x="207.1" y="136.8">L3</text>
<text x="163.6" y="141.9">1k 100mA</text>
<text x="202.9" y="141.9">470R 100mA</text>
<text x="253.7" y="143.6">REGOUT</text>
<text x="24.8" y="145">ETH-TX_N</text>
<text x="24.7" y="150.1">ETH-RX_P</text>
<text x="161.5" y="154.3">100nF</text>
<text x="161.8" y="150.7">C8</text>
<text x="174.2" y="154.3">100nF</text>
<text x="174.4" y="150.7">C9</text>
<text x="181.8" y="154.3">100nF</text>
<text x="182" y="150.7">C16</text>
<text x="186.8" y="154.3">10uF</text>
<text x="187.1" y="150.7">C15</text>
<text x="229.9" y="152">L2</text>
<text x="24.6" y="160.2">ETH-RX_N</text>
<text x="226.9" y="157.1">1k 100mA</text>
<text x="237.5" y="161.9">100nF</text>
<text x="237.7" y="158.3">C13</text>
<text x="242.5" y="161.9">10nF</text>
<text x="242.8" y="158.3">C12</text>
<text x="247.6" y="161.9">100nF</text>
<text x="247.8" y="158.3">C11</text>
<text x="257.7" y="161.9">22uF</text>
<text x="258" y="158.3">C10</text>
<text x="30.9" y="166.4">REGOUT</text>
<text x="43.6" y="166.4">REGOUT</text>
<text x="60.9" y="167.1">R7</text>
<text x="68.5" y="167.1">R10</text>
<text x="76.1" y="167.1">R11</text>
<text x="83.7" y="167.1">R12</text>
<text x="203.1" y="162.1">IC1-PWR</text>
<text x="203.9" y="164.6">IP101A</text>
<text x="60.9" y="169.1">49R9</text>
<text x="68.5" y="169.1">49R9</text>
<text x="76.1" y="169.1">49R9</text>
<text x="83.7" y="169.1">49R9</text>
<text x="159.3" y="172">GND</text>
<text x="30.4" y="179.6">10nF100nF</text>
<text x="32" y="176">C1</text>
<text x="37" y="176">C2</text>
<text x="43.1" y="179.6">10nF100nF</text>
<text x="44.6" y="176">C3</text>
<text x="49.7" y="176">C4</text>
<text x="60.3" y="179.6">390pF</text>
<text x="60.6" y="176">C6</text>
<text x="75.5" y="179.6">390pF</text>
<text x="75.7" y="176">C7</text>
<text x="55.5" y="189.7">GND</text>
</g>
<g font-size="1.8" fill="#800000">
<text x="239.7" y="73.5">NO CARD = OPEN</text>
<text x="244.1" y="77.3">SHIELD</text>
<text x="93.2" y="134">TD+</text>
<text x="133.4" y="134">J1</text>
<text x="133.4" y="137.4">J4</text>
<text x="93.3" y="138.9">TCT</text>
<text x="120.4" y="138.4">75Ω</text>
<text x="127" y="138.4">75Ω</text>
<text x="133.4" y="140.6">J5</text>
<text x="93.2" y="149.1">RD+</text>
<text x="93.4" y="144.2">TD-</text>
<text x="133.4" y="149.1">J3</text>
<text x="133.4" y="144.1">J2</text>
<text x="93.3" y="154.1">RCT</text>
<text x="120.4" y="153.6">75Ω</text>
<text x="127.4" y="153.6">75Ω</text>
<text x="133.4" y="152.6">J7</text>
<text x="133.4" y="155.8">J8</text>
<text x="93.3" y="159.1">RD-</text>
<text x="133.4" y="159.3">J6</text>
</g>
<g font-size="1.4" fill="#800000">
<text x="139.8" y="153.3" transform="rotate(-90 139.8 153.3)">CABLE SIDE</text>
<text x="116.3" y="163.1">1000pF/2kV</text>
</g>
</svg>
